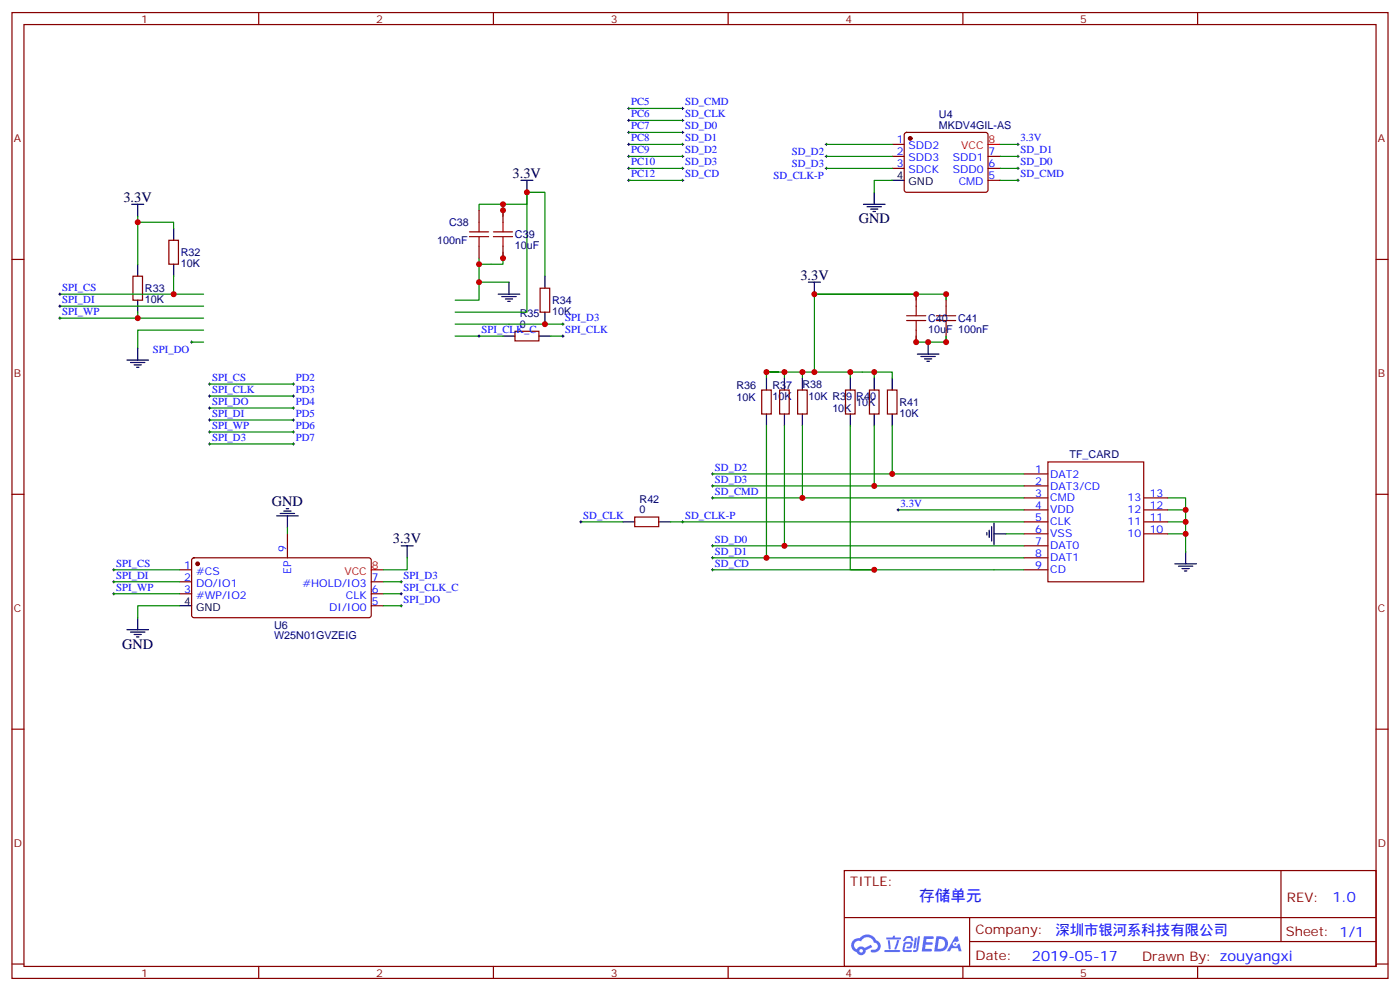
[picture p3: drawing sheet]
<svg xmlns="http://www.w3.org/2000/svg" width="412mm" height="292mm" viewBox="0 0 412 292" stroke-linecap="round" stroke-linejoin="round" font-family="sans-serif">
<g fill="none" stroke="#870000" stroke-width=".35">
<path d="M3.5 3.7h405.4v284.3h-405.4zM7.1 7.2h398.2v277.3h-398.2zM76.2 3.7v3.5M145.3 3.7v3.5M214.5 3.7v3.5M283.6 3.7v3.5M352.8 3.7v3.5M3.5 76.4h3.6M405.3 76.4h3.6M3.5 145.5h3.6M405.3 145.5h3.6M3.5 214.7h3.6"/>
<path d="M405.3 214.7h3.6M248.7 256.3h156.6v28.2h-156.6zM377.3 256.3v20.9M248.7 270.1h156.5M285.6 277.2h119.6M285.6 270.1v14.2M3.5 283.8h3.6M76.2 284.5v3.5M145.3 284.5v3.5M214.5 284.5v3.5M283.6 284.5v3.5M352.8 284.5v3.5"/>
<path d="M405.3 283.8h3.6"/>
</g>
<g fill="#5487ff">
<path d="M272.1 275.6h2.6l.3 .2-.1 .6h-2l-.1 1h1.6l.4 .4-.4 .3h-1.7l-.2 1.2 1.8 .1 .3 .3-.2 .4h-2.9z"/>
<path d="M281.4 275.7h.7l.4 1.3-.7 .3a.74 .74 0 0 0-1.1 .3 .74 .74 0 0 0 .5 1.1 .74 .74 0 0 0 .9-.7l.5-.3 .7 2.4h-.9l-.2-1h-1.9l-.5 1h-.9z"/>
<path d="M269.5 276.1h.6l-.4 2.9a.31 .31 0 0 1-.3 .3 .31 .31 0 0 1-.3-.3z"/>
<path d="M270.4 275.6h.6l-.5 4a.89 .89 0 0 1-.7 .7 .89 .89 0 0 1-.9-.3l1-.5z"/>
<path d="M266.8 275.8l.6-.2 1.2 .1 .5 1.3-.6 .1-.4-.9-1 .1a.95 .95 0 0 1-1 .8l-.1-.2z"/>
<path d="M266.4 277.5l1.8-.2a1.04 1.04 0 0 1 .6 1.1 1.04 1.04 0 0 1-.8 .9h-.7a.29 .29 0 0 1-.3-.4 .29 .29 0 0 1 .3-.2h.7l.2-.8h-1.4l-.4 1.7 1.9 .1a.29 .29 0 0 1 .3 .3 .29 .29 0 0 1-.3 .3h-2l-.4-.3 .2-2.1z"/>
<path d="M260.5 279.7h4.4a.3 .3 0 0 1 .3 .3 .3 .3 0 0 1-.3 .3h-4.3z"/>
<path d="M264.3 276.8h.6l-.5 1.6a1.02 1.02 0 0 1-.7 1.2l-.2-.3z"/>
<path d="M261.5 276.8h.6l.3 2.4-.3 .3-.3-.2z"/>
<path d="M261.1 276h1.9l.2-.5h.5l-.1 .5h1.5a.29 .29 0 0 1 .3 .3 .29 .29 0 0 1-.3 .3h-3.9z"/>
<path d="M275.8 275.6l-.6 4.5h1.4a2.27 2.27 0 0 0 2.7-2.3 2.27 2.27 0 0 0-2.7-2.2zM276.6 276.4a1.5 1.5 0 0 1 1.8 1.6 1.5 1.5 0 0 1-1.9 1.3h-.3z"/>
<path d="M251.4 276.8a2.09 2.09 0 0 0 1 3.5 1.37 1.37 0 0 0 1.5 .9 1.37 1.37 0 0 0 1.1-1.4l2-1-.5-.7-1.8 1a1.4 1.4 0 0 0-2.3 .4 1.32 1.32 0 0 1-.6-1.9 1.32 1.32 0 0 1 1.9-.4 2.02 2.02 0 0 1 2-1.3 2.02 2.02 0 0 1 1.8 1.6 1.09 1.09 0 0 1 1.1 1.4 1.09 1.09 0 0 1-1.6 .7 .41 .41 0 0 0-.5 .3 .41 .41 0 0 0 .4 .5 1.89 1.89 0 0 0 2.4-1.2 1.89 1.89 0 0 0-1.2-2.4 2.98 2.98 0 0 0-5-.6l-1 .1zM253.2 279.9a.52 .52 0 0 1 1 0 .52 .52 0 0 1-1 0z"/>
<circle cx="281.4" cy="277.9" r=".28"/>
</g>
<g fill="none" stroke="#870000" stroke-width=".35">
<path d="M266.6 39.2l.5-.2h23.2l.5 .2 .2 .5v16.5l-.7 .4h-23.5l-.5-.7v-16.2zM262.8 42.5h3.5M262.8 46h3.5M262.8 49.6h3.5M291 46h3.6M291 49.6h3.6M291 53.1h3.6M49.7 70.7h2.9v7.1h-2.9zM141.1 61.9v3.5M141.1 72.5v3.5M148.2 61.9v3.5M148.2 72.5v3.5"/>
<path d="M39.2 81.3h2.8v7.1h-2.8zM151.7 97.5h7v2.9h-7zM159.1 84.8h2.8v7.1h-2.8zM269.9 86.6v3.5M269.9 97.2v3.5M278.7 86.6v3.5M278.7 97.2v3.5M224.4 114.8h2.8v7.1h-2.8zM229.7 114.8h2.8v7.1h-2.8zM234.9 114.8h2.9v7.1h-2.9zM249.1 114.8h2.8v7.1h-2.8zM256.1 114.8h2.8v7.1h-2.8z"/>
<path d="M261.4 114.8h2.8v7.1h-2.8zM301.6 139.5h7.1M84.7 157.2v7M187 152.2h7v2.8h-7zM301.6 143.1h7.1M301.6 146.6h7.1M301.6 150.1h7.1M301.6 153.6h7.1M301.6 157.2h7.1M336.9 146.6h7.1M336.9 150.1h7.1M336.9 153.6h7.1"/>
<path d="M336.9 157.2h7.1M52.9 167.7h3.5M52.9 171.3h3.5M52.9 174.8h3.5M56.7 164.4l.4-.2 51.8 .1 .5 .6-.1 16.5-.6 .5-51.8-.1-.5-.6v-16.3zM109.4 171.3h3.5M109.4 174.8h3.5M109.4 178.3h3.5M301.6 167.7h7.1M301.6 160.7h7.1M301.6 164.2h7.1"/>
</g>
<g fill="#870000" stroke="#870000" stroke-width=".35">
<circle cx="268.1" cy="40.7" r=".53"/>
<circle cx="58.2" cy="166" r=".53"/>
</g>
<g fill="none" stroke="#000" stroke-width=".35">
<path d="M153.5 53.1h3.5M155.2 53.1v3.5M257.5 56.6v3.5M262.8 53.1h3.5M38.8 60.1h3.5M40.6 60.1v3.6M40.6 77.8v3.5M51.2 67.2v3.5M51.2 77.8v3.5M254.4 60.1h6.3M255.4 60.9h4.2M256.5 61.6h2.1"/>
<path d="M257.2 62.3h.7M40.6 88.4v3.5M146.8 86.6h6.3M147.8 87.3h4.2M148.2 99h3.5M148.9 88h2.1M149.6 88.7h.7M149.9 83.1v3.5M158.7 99h3.6M160.5 81.3v3.5M160.5 91.9v3.5M238.1 83.1h3.6"/>
<path d="M239.9 83.1v3.5M37.4 106h6.3M38.5 106.7h4.2M39.5 107.4h2.1M40.2 108.1h.7M40.6 102.5v3.5M225.8 111.3v3.5M231.1 111.3v3.5M236.4 111.3v3.5M250.5 111.3v3.5M257.5 111.3v3.5M262.8 111.3v3.5"/>
<path d="M270.2 104.2h6.4M271.3 105h4.2M272.3 105.7h2.2M273 106.4h.8M273.4 100.7v3.5M225.8 121.9v3.5M231.1 121.9v3.5M236.4 121.9v3.5M250.5 121.9v3.5M257.5 121.9v3.5M262.8 121.9v3.5M81.5 151.9h6.3"/>
<path d="M82.5 151.2h4.3M83.6 150.5h2.1M84.3 149.8h.7M84.7 151.9v3.5M183.4 153.6h3.6M194 153.6h3.6M290.7 156.8v.7M291.4 156.1v2.1M292.1 155v4.3M292.8 157.2h3.5M292.8 154v6.3M52.9 178.3h3.5"/>
<path d="M118.2 160.7h3.5M119.9 160.7v3.5M346.1 166h6.3M347.1 166.7h4.3M348.2 167.4h2.1M348.9 168.1h.7M349.2 162.5v3.5M37.4 185.4h6.3M38.5 186.1h4.2M39.5 186.8h2.1M40.2 187.5h.7M40.6 181.9v3.5"/>
</g>
<path d="M291 42.5h3.6M109.4 167.7h3.5" fill="none" stroke="#f00" stroke-width=".35"/>
<g fill="none" stroke="#000" stroke-width=".29">
<path d="M184.9 31.9h.7M184.9 35.5h.7M184.9 39h.7M185.2 31.6v.7M185.2 35.1v.7M185.2 38.6v.7M200.7 31.9h.7M200.7 35.5h.7M200.7 39h.7M201.1 31.6v.7M201.1 35.1v.7M201.1 38.6v.7"/>
<path d="M184.9 42.5h.7M184.9 46h.7M184.9 53.1h.7M184.9 49.6h.7M185.2 42.2v.7M185.2 45.7v.7M185.2 49.2v.7M185.2 52.7v.7M200.7 42.5h.7M200.7 46h.7M200.7 53.1h.7M200.7 49.6h.7"/>
<path d="M201.1 42.2v.7M201.1 45.7v.7M201.1 49.2v.7M201.1 52.7v.7M243.1 42.5h.7M243.1 46h.7M243.1 49.6h.7M243.4 42.2v.7M243.4 45.7v.7M243.4 49.2v.7M299.5 42.5h.7M299.5 46h.7"/>
<path d="M299.5 53.1h.7M299.5 49.6h.7M299.9 42.2v.7M299.9 45.7v.7M299.9 49.2v.7M299.9 52.7v.7M17.3 93.7h.7M17.3 90.1h.7M17.3 86.6h.7M17.6 86.3v.7M17.6 89.8v.7M17.6 93.3v.7"/>
<path d="M140.8 99h.7M141.1 98.6v.7M165.5 99h.7M165.5 95.4h.7M165.8 95.1v.7M165.8 98.6v.7M56.1 100.7h.7M56.4 100.4v.7M61.4 113.1h.7M61.4 116.6h.7M61.7 112.7v.7M61.7 116.2v.7"/>
<path d="M61.7 119.8v.7M86.1 113.1h.7M86.1 116.6h.7M86.4 112.7v.7M86.4 116.2v.7M86.4 119.8v.7M61.4 130.7h.7M61.4 120.1h.7M61.4 123.6h.7M61.4 127.2h.7M61.7 123.3v.7M61.7 126.8v.7"/>
<path d="M61.7 130.4v.7M86.1 130.7h.7M86.1 120.1h.7M86.1 123.6h.7M86.1 127.2h.7M86.4 123.3v.7M86.4 126.8v.7M86.4 130.4v.7M209.5 139.5h.8M209.9 139.2v.7M170.7 153.6h.7M171.1 153.3v.7"/>
<path d="M200.7 153.6h.7M201.1 153.3v.7M209.5 143.1h.8M209.5 146.6h.8M209.9 142.7v.7M209.9 146.2v.7M264.2 150.1h.7M264.6 149.8v.7M33.2 167.7h.7M33.2 171.3h.7M33.2 174.8h.7M33.5 167.4v.7"/>
<path d="M33.5 170.9v.7M33.5 174.4v.8M117.8 178.3h.7M117.8 171.3h.7M117.8 174.8h.7M118.2 170.9v.7M118.2 174.4v.8M118.2 178v.7M209.5 160.7h.8M209.5 164.2h.8M209.5 167.7h.8M209.9 160.3v.7"/>
<path d="M209.9 163.9v.7M209.9 167.4v.7"/>
</g>
<g fill="none" stroke="#008700" stroke-width=".35">
<path d="M185.2 31.9h15.9M185.2 35.5h15.9M185.2 39h15.9M155.2 56.6v3.5h-14.1v1.8M155.2 56.6h5.3v24.7M155.2 56.6v35.3h-21.1M185.2 42.5h15.9M185.2 46h15.9M185.2 53.1h15.9M185.2 49.6h15.9M243.4 42.5h19.4M243.4 46h19.4"/>
<path d="M243.4 49.6h19.4M262.8 53.1h-5.3v3.5M294.6 42.5h5.3M294.6 46h5.3M294.6 53.1h5.3M294.6 49.6h5.3M40.6 65.4h10.6v1.8M40.6 63.7v14.1M141.1 76v7.1h8.8M148.2 74.3v3.5h-7.1M148.2 60.1v3.6M17.6 93.7h42.4"/>
<path d="M17.6 90.1h42.4M17.6 86.6h42.4M40.6 91.9v1.8M51.2 81.3v5.3M60 97.2h-19.4v5.3M134.1 95.4h31.7M134.1 99h14.1M141.1 83.1v5.3h-7M162.3 99h3.5M239.9 86.6h30v1.8M239.9 86.6h38.8v1.8M239.9 86.6v22.9"/>
<path d="M269.9 99v1.7h8.8v-1.7M56.4 100.7h3.6M61.7 116.6h24.7M61.7 113.1h24.7M225.8 109.5v1.8M229.3 109.5h-3.5h37v1.8M231.1 109.5v1.8M236.4 109.5v1.8M250.5 109.5v1.8M257.5 109.5v1.8M61.7 130.7h24.7M61.7 120.1h24.7"/>
<path d="M61.7 123.6h24.7M61.7 127.2h24.7M209.9 139.5h91.7M225.8 125.4v38.8M231.1 125.4v35.3M236.4 125.4v21.2M250.5 125.4v42.3h7M257.5 125.4v17.7M262.8 125.4v14.1M84.7 155.4v1.8M171.1 153.6h12.3M197.6 153.6h104"/>
<path d="M209.9 146.6h91.7M209.9 143.1h91.7M264.6 150.1h37M296.3 157.2h5.3M344 146.6h5.2v15.9M344 153.6h5.2M344 150.1h5.2M344 157.2h5.2M33.5 167.7h19.4M33.5 174.8h19.4M33.5 171.3h19.4M52.9 178.3h-12.3v3.6"/>
<path d="M112.9 178.3h5.3M112.9 174.8h5.3M112.9 171.3h5.3M119.9 164.2v3.5h-7M209.9 160.7h91.7M209.9 164.2h91.7M209.9 167.7h91.7"/>
</g>
<g fill="none" stroke="#a10000" stroke-width=".35">
<path d="M138.3 68.3h5.6M138.3 69.7h5.6M141.1 65.4v2.9M141.1 69.7v2.8M145.3 68.3h5.7M145.3 69.7h5.7M148.2 65.4v2.9M148.2 69.7v2.8M267.1 94.4h5.6M267.1 93h5.6M269.9 90.1v2.9M269.9 94.4v2.8"/>
<path d="M275.9 94.4h5.6M275.9 93h5.6M278.7 90.1v2.9M278.7 94.4v2.8"/>
</g>
<path d="M308.7 136h28.2v35.3h-28.2z" fill="none" stroke="#900" stroke-width=".35"/>
<g fill="#c00">
<circle cx="269.9" cy="100.7" r=".88"/>
<circle cx="269.9" cy="86.6" r=".88"/>
<circle cx="257.5" cy="167.7" r=".88"/>
<circle cx="257.5" cy="109.5" r=".88"/>
<circle cx="236.4" cy="109.5" r=".88"/>
<circle cx="236.4" cy="146.6" r=".88"/>
<circle cx="225.8" cy="164.2" r=".88"/>
<circle cx="273.4" cy="100.7" r=".88"/>
<circle cx="349.3" cy="157.2" r=".88"/>
<circle cx="349.3" cy="153.6" r=".88"/>
<circle cx="349.3" cy="150.1" r=".88"/>
<circle cx="262.8" cy="139.5" r=".88"/>
<circle cx="257.5" cy="143.1" r=".88"/>
<circle cx="239.9" cy="109.5" r=".88"/>
<circle cx="239.9" cy="86.6" r=".88"/>
<circle cx="231.1" cy="160.7" r=".88"/>
<circle cx="278.7" cy="86.6" r=".88"/>
<circle cx="278.7" cy="100.7" r=".88"/>
<circle cx="231.1" cy="109.5" r=".88"/>
<circle cx="225.8" cy="109.5" r=".88"/>
<circle cx="250.5" cy="109.5" r=".88"/>
<circle cx="155.2" cy="56.6" r=".88"/>
<circle cx="148.2" cy="60.1" r=".88"/>
<circle cx="160.5" cy="95.4" r=".88"/>
<circle cx="40.6" cy="93.7" r=".88"/>
<circle cx="40.6" cy="65.4" r=".88"/>
<circle cx="51.2" cy="86.6" r=".88"/>
<circle cx="141.1" cy="77.8" r=".88"/>
<circle cx="141.1" cy="83.1" r=".88"/>
<circle cx="148.2" cy="61.9" r=".88"/>
<circle cx="148.2" cy="76" r=".88"/>
</g>
<text font-size="4.6" fill="#00f" x="270.8" y="265.3">存储单元</text>
<g font-size="4.2">
<text x="151" y="52.4">3.3V</text>
<text x="36.4" y="59.5">3.3V</text>
<text x="252.9" y="65.8">GND</text>
<text x="235.8" y="82.5">3.3V</text>
<text x="80.1" y="149">GND</text>
<text x="115.7" y="160">3.3V</text>
<text x="36" y="191">GND</text>
</g>
<g font-size="4.2" fill="#00f">
<text x="392.5" y="265.6">1.0</text>
<text x="310.9" y="275.1">深圳市银河系科技有限公司</text>
<text x="304" y="282.9">2019-05-17</text>
</g>
<g font-size="3.9" fill="#800">
<text x="250.5" y="260.9">TITLE:</text>
<text x="379.1" y="265.6">REV:</text>
<text x="287.4" y="275.1">Company:</text>
<text x="378.7" y="275.7">Sheet: 1/1</text>
<text x="287.4" y="282.8">Date:</text>
<text x="336.4" y="282.8">Draw</text>
<text x="346.6" y="282.8">n By: zouyangxi</text>
</g>
<g font-size="3.2" fill="#800">
<text x="41.6" y="6.7">1</text>
<text x="110.8" y="6.7">2</text>
<text x="179.9" y="6.7">3</text>
<text x="249.1" y="6.7">4</text>
<text x="318.2" y="6.7">5</text>
<text x="4.1" y="41.8">A</text>
<text x="405.9" y="41.8">A</text>
<text x="4.1" y="110.9">B</text>
<text x="405.9" y="110.9">B</text>
<text x="4.1" y="180.1">C</text>
<text x="405.9" y="180.1">C</text>
<text x="4.1" y="249.2">D</text>
<text x="405.9" y="249.2">D</text>
<text x="41.6" y="287.5">1</text>
<text x="110.8" y="287.5">2</text>
<text x="179.9" y="287.5">3</text>
<text x="249.1" y="287.5">4</text>
<text x="318.2" y="287.5">5</text>
</g>
<g font-size="3.2" fill="#00f">
<text x="185.9" y="31">PC5</text>
<text x="185.9" y="34.6">PC6</text>
<text x="201.8" y="31">SD_CMD</text>
<text x="201.8" y="34.6">SD_CLK</text>
<text x="185.9" y="38.1">PC7</text>
<text x="185.9" y="41.6">PC8</text>
<text x="201.8" y="38.1">SD_D0</text>
<text x="201.8" y="41.6">SD_D1</text>
<text x="300.6" y="41.6">3.3V</text>
<text x="185.9" y="45.2">PC9</text>
<text x="201.8" y="45.2">SD_D2</text>
<text x="233.2" y="45.7">SD_D2</text>
<text x="264.2" y="42.2">1</text>
<text x="264.2" y="45.7">2</text>
<text x="267.7" y="43.9">SDD2</text>
<text x="267.7" y="47.4">SDD3</text>
<text x="280.7" y="47.4">SDD1</text>
<text x="291.2" y="45.7">7</text>
<text x="300.6" y="45.2">SD_D1</text>
<text x="185.9" y="52.2">PC12</text>
<text x="185.9" y="48.7">PC10</text>
<text x="201.8" y="52.2">SD_CD</text>
<text x="201.8" y="48.7">SD_D3</text>
<text x="227.9" y="52.7">SD_CLK-P</text>
<text x="233.2" y="49.2">SD_D3</text>
<text x="264.2" y="49.2">3</text>
<text x="267.7" y="51">SDCK</text>
<text x="280.7" y="51">SDD0</text>
<text x="291.2" y="52.7">5</text>
<text x="291.2" y="49.2">6</text>
<text x="300.6" y="52.2">SD_CMD</text>
<text x="300.6" y="48.7">SD_D0</text>
<text x="282.4" y="54.5">CMD</text>
<text x="18.4" y="89.3">SPI_DI</text>
<text x="18.4" y="85.7">SPI_CS</text>
<text x="18.4" y="92.8">SPI_WP</text>
<text x="166.5" y="94.5">SPI_D3</text>
<text x="141.8" y="98.1">SPI_CLK_C</text>
<text x="166.5" y="98.1">SPI_CLK</text>
<text x="45" y="103.8">SPI_DO</text>
<text x="62.5" y="112.2">SPI_CS</text>
<text x="87.1" y="112.2">PD2</text>
<text x="62.5" y="115.7">SPI_CLK</text>
<text x="62.5" y="119.2">SPI_DO</text>
<text x="87.2" y="115.7">PD3</text>
<text x="87.2" y="119.2">PD4</text>
<text x="62.5" y="122.8">SPI_DI</text>
<text x="87.2" y="122.8">PD5</text>
<text x="62.5" y="129.8">SPI_D3</text>
<text x="62.5" y="126.3">SPI_WP</text>
<text x="87.1" y="126.3">PD6</text>
<text x="87.2" y="129.8">PD7</text>
<text x="210.6" y="138.6">SD_D2</text>
<text x="210.6" y="142.2">SD_D3</text>
<text x="304.9" y="139.2">1</text>
<text x="304.9" y="142.7">2</text>
<text x="309.4" y="140.6">DAT2</text>
<text x="210.6" y="145.7">SD_CMD</text>
<text x="265.3" y="149.2">3.3V</text>
<text x="304.9" y="146.2">3</text>
<text x="304.9" y="149.8">4</text>
<text x="309.4" y="144.1">DAT3/CD</text>
<text x="309.4" y="147.6">CMD</text>
<text x="332.2" y="147.6">13</text>
<text x="338.7" y="149.8">12</text>
<text x="338.7" y="146.2">13</text>
<text x="171.8" y="152.8">SD_CLK</text>
<text x="201.8" y="152.8">SD_CLK-P</text>
<text x="304.9" y="153.3">5</text>
<text x="309.4" y="151.2">VDD</text>
<text x="309.4" y="154.7">CLK</text>
<text x="332.2" y="154.7">11</text>
<text x="332.2" y="151.2">12</text>
<text x="338.7" y="153.3">11</text>
<text x="210.6" y="159.8">SD_D0</text>
<text x="304.9" y="156.8">6</text>
<text x="304.9" y="160.3">7</text>
<text x="309.4" y="158.2">VSS</text>
<text x="309.4" y="161.7">DAT0</text>
<text x="332.2" y="158.2">10</text>
<text x="338.7" y="156.8">10</text>
<text x="34.2" y="166.9">SPI_CS</text>
<text x="54.3" y="167.4">1</text>
<text x="84.3" y="162.5" transform="rotate(-90 84.3 162.5)">9</text>
<text x="210.6" y="163.3">SD_D1</text>
<text x="210.6" y="166.9">SD_CD</text>
<text x="304.9" y="163.9">8</text>
<text x="304.9" y="167.4">9</text>
<text x="309.4" y="165.3">DAT1</text>
<text x="34.2" y="170.4">SPI_DI</text>
<text x="34.2" y="173.9">SPI_WP</text>
<text x="54.3" y="170.9">2</text>
<text x="57.7" y="169.2">#CS</text>
<text x="57.7" y="172.7">DO/IO1</text>
<text x="85.7" y="168.8" transform="rotate(-90 85.7 168.8)">EP</text>
<text x="89.1" y="172.7">#HOLD/IO3</text>
<text x="109.5" y="170.9">7</text>
<text x="118.9" y="170.4">SPI_D3</text>
<text x="118.9" y="173.9">SPI_CLK_C</text>
<text x="309.4" y="168.8">CD</text>
<text x="54.3" y="174.4">3</text>
<text x="57.7" y="176.2">#WP/IO2</text>
<text x="97" y="179.7">DI/IO0</text>
<text x="101.9" y="176.2">CLK</text>
<text x="109.5" y="178">5</text>
<text x="109.5" y="174.4">6</text>
<text x="118.9" y="177.5">SPI_DO</text>
</g>
<g font-size="3.2" fill="#000080">
<text x="276.6" y="34.7">U4</text>
<text x="276.6" y="37.9">MKDV4GIL-AS</text>
<text x="128.8" y="72">100nF</text>
<text x="132.3" y="66.7">C38</text>
<text x="151.7" y="70.1">C39</text>
<text x="53.3" y="75.4">R32</text>
<text x="151.7" y="73.3">10uF</text>
<text x="53.3" y="78.6">10K</text>
<text x="42.7" y="89.2">10K</text>
<text x="42.7" y="86">R33</text>
<text x="162.6" y="89.5">R34</text>
<text x="153.1" y="93.3">R35</text>
<text x="162.6" y="92.7">10K</text>
<text x="273.4" y="94.8">C40</text>
<text x="282.2" y="94.8">C41</text>
<text x="153.1" y="96.5">0</text>
<text x="273.4" y="98">10uF 100nF</text>
<text x="217" y="118.2">10K</text>
<text x="217" y="114.7">R36</text>
<text x="227.5" y="117.8">10K</text>
<text x="227.5" y="114.7">R37</text>
<text x="236.4" y="114.3">R38</text>
<text x="238.1" y="117.8">10K R39</text>
<text x="252.2" y="119.6">10K</text>
<text x="252.2" y="117.8">R40</text>
<text x="264.9" y="119.5">R41</text>
<text x="245.2" y="121.4">10K</text>
<text x="264.9" y="122.7">10K</text>
<text x="315" y="134.9">TF_CARD</text>
<text x="188.4" y="148">R42</text>
<text x="188.4" y="151.2">0</text>
<text x="80.7" y="185.1">U6</text>
<text x="80.7" y="188.2">W25N01GVZEIG</text>
</g>
<g font-size="3.2" fill="#f00">
<text x="283.1" y="43.9">VCC</text>
<text x="291.2" y="42.2">8</text>
<text x="109.5" y="167.4">8</text>
<text x="101.5" y="169.2">VCC</text>
</g>
<g font-size="3.2">
<text x="264.2" y="52.7">4</text>
<text x="267.7" y="54.5">GND</text>
<text x="54.3" y="178">4</text>
<text x="57.7" y="179.7">GND</text>
</g>
</svg>
